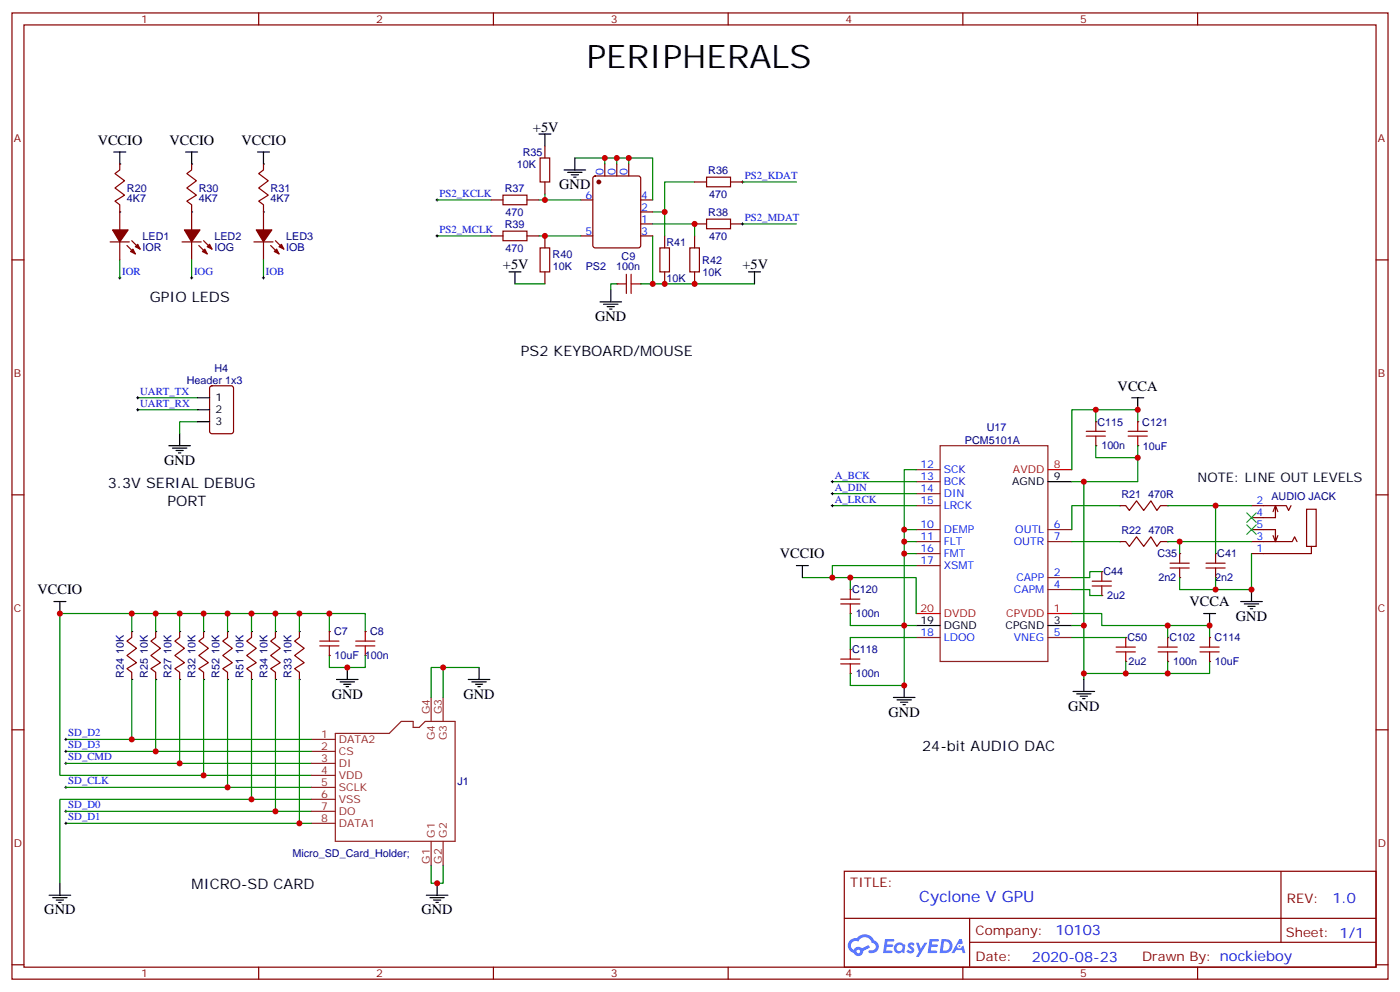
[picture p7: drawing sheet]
<svg xmlns="http://www.w3.org/2000/svg" width="412mm" height="292mm" viewBox="0 0 412 292" stroke-linecap="round" stroke-linejoin="round" font-family="sans-serif">
<g fill="none" stroke="#870000" stroke-width=".35">
<path d="M3.5 3.8h405.4v284.3h-405.4zM7.1 7.3h398.2v277.3h-398.2zM76.2 3.8v3.5M145.3 3.8v3.5M214.5 3.8v3.5M283.6 3.8v3.5M352.8 3.8v3.5M3.5 76.5h3.6M405.3 76.5h3.6M3.5 145.6h3.6M405.3 145.6h3.6M3.5 214.8h3.6"/>
<path d="M405.3 214.8h3.6M248.7 256.4h156.6v28.2h-156.6zM377.3 256.4v20.9M248.7 270.2h156.5M285.6 277.3h119.6M285.6 270.2v14.2M3.5 283.9h3.6M76.2 284.6v3.5M145.3 284.6v3.5M214.5 284.6v3.5M283.6 284.6v3.5M352.8 284.6v3.5"/>
<path d="M405.3 283.9h3.6"/>
</g>
<g fill="#5487ff">
<path d="M267.7 277.6a1.22 1.22 0 0 1 1.7 .2l-.4 .6a.47 .47 0 0 0-.3-.4 .47 .47 0 0 0-.5 .2l.1 .2a1.14 1.14 0 0 1 .8 1.8 1.14 1.14 0 0 1-1.9 0l-.2-.2 .5-.6 .7 .5a.29 .29 0 0 0 .3-.3 .29 .29 0 0 0-.2-.3 1.04 1.04 0 0 1-.6-1.7z"/>
<path d="M260.7 276.3h2.4l.3 .2-.2 .5-1.8 .1-.1 .8h1.5l.3 .4-.3 .4h-1.6l-.2 1.1h1.7l.2 .3-.2 .3-2.6 .1z"/>
<path d="M273.8 276.3h2.4l.3 .2-.1 .5-1.8 .1-.2 .8h1.6l.3 .4-.4 .4h-1.6l-.1 1.1h1.7l.2 .3-.2 .3-2.6 .1z"/>
<path d="M282.6 276.3h.7l.3 1.3-.6 .3a.69 .69 0 0 0-1 .3 .69 .69 0 0 0 .4 .9 .69 .69 0 0 0 .9-.6l.5-.2 .6 2.2h-.8l-.2-.9h-1.8l-.5 .9h-.8z"/>
<path d="M269.8 277.4h.8l.6 1.8 1.1-1.8h.9l-2.6 4.2h-.8l.9-1.5z"/>
<path d="M277.4 276.3l-.6 4.2h1.3a2.11 2.11 0 0 0 2.5-2.1 2.11 2.11 0 0 0-2.5-2.1zM278.1 277.1a1.39 1.39 0 0 1 1.7 1.4 1.39 1.39 0 0 1-1.8 1.3h-.3z"/>
<path d="M263.7 277.9a1.54 1.54 0 0 0-.1 2.2 1.54 1.54 0 0 0 2.2 .1l.6 .3 .3-2.3-.2-.3h-.4a1.49 1.49 0 0 0-2.4 0zM264 278.9a.94 .94 0 0 1 1.8 0 .94 .94 0 0 1-1.8 0z"/>
<path d="M250.4 276.7a2.18 2.18 0 0 0 1.1 3.7 1.44 1.44 0 0 0 1.6 .9 1.44 1.44 0 0 0 1.2-1.4l2-1.1-.5-.7-1.9 1a1.47 1.47 0 0 0-2.4 .4 1.39 1.39 0 0 1-.7-1.9 1.39 1.39 0 0 1 2-.5 2.12 2.12 0 0 1 2.2-1.3 2.12 2.12 0 0 1 1.9 1.7 1.14 1.14 0 0 1 1.1 1.4 1.14 1.14 0 0 1-1.7 .7 .43 .43 0 0 0-.5 .4 .43 .43 0 0 0 .4 .5 1.98 1.98 0 0 0 2.5-1.2 1.98 1.98 0 0 0-1.2-2.6 3.1 3.1 0 0 0-5.3-.6l-.9 .1zM252.3 280a.55 .55 0 0 1 1.1 0 .55 .55 0 0 1-1.1 0z"/>
<circle cx="282.6" cy="278.4" r=".26"/>
</g>
<g fill="none" stroke="#008700" stroke-width=".35">
<path d="M128.8 58.8h15.8M158.7 58.8h12.4M160.5 57.1v1.7M169.3 46.5h15.9v1.8M178.2 46.5v1.8M181.7 46.5v1.8M185.2 46.5h7.1v12.3M204.6 53.6h-8.8v8.8h-3.5M218.7 53.6h15.9M35.3 76.5v5.3M56.4 76.5v5.3M77.6 76.5v5.3"/>
<path d="M128.8 69.4h15.8M158.7 69.4h12.4M192.3 69.4v14.1h29.9M192.3 65.9h12.3v3.5M195.8 62.4v7M218.7 65.9h15.9M151.7 83.5h8.8M40.6 117.1h17.6M40.6 120.6h17.6M58.2 124.1h-5.3v3.5M38.8 200v17.6M45.9 200v21.1"/>
<path d="M52.9 200v24.6M60 200v28.2M67 200v31.7M74.1 200v35.2M81.1 200v38.8M88.2 200v42.3M107.6 185.8v-5.2h-90v47.6h74.1M130.5 196.4v8.8M141.1 196.4h-14.1v8.8M19.4 217.6h72.3M19.4 238.8h72.3M19.4 231.7h72.3"/>
<path d="M19.4 224.6h72.3M19.4 221.1h72.3M91.7 235.2h-74.1v24.7M19.4 242.3h72.3M127 254.6v5.3h3.5v-5.3"/>
</g>
<g fill="none" stroke="#000" stroke-width=".29">
<path d="M128.4 58.8h.7M128.8 58.5v.7M218.4 53.6h.7M218.7 53.2v.7M128.4 69.4h.7M128.8 69.1v.7M218.4 65.9h.7M218.7 65.5v.8M34.9 81.8h.7M35.3 81.4v.7M56.1 81.8h.7M56.4 81.4v.7"/>
<path d="M77.3 81.8h.7M77.6 81.4v.7M40.2 117.1h.7M40.6 116.7v.7M40.2 120.6h.7M40.6 120.2v.7M19 217.6h.8M19.4 217.2v.7M19 238.8h.8M19 224.6h.8M19 231.7h.8M19 221.1h.8"/>
<path d="M19.4 220.8v.7M19.4 224.3v.7M19.4 231.4v.7M19.4 238.4v.7M19 242.3h.8M19.4 241.9v.7"/>
</g>
<g fill="none" stroke="#000" stroke-width=".35">
<path d="M158.7 39.4h3.6M160.5 39.4v3.6M33.5 44.7h3.5M35.3 44.7v3.6M54.7 44.7h3.5M56.4 44.7v3.6M75.8 44.7h3.6M77.6 44.7v3.6M166.2 50h6.3M167.2 50.7h4.2M168.3 51.4h2.1M169 52.1h.7"/>
<path d="M169.3 46.5v3.5M149.9 80h3.6M151.7 80v3.5M220.5 80h3.5M222.2 80v3.5M58.2 117.1h3.5M49.7 131.2h6.4M50.8 131.9h4.2M51.9 132.6h2.1M52.6 133.3h.7M52.9 127.6v3.6M58.2 124.1h3.5"/>
<path d="M58.2 120.6h3.5M15.9 177h3.5M17.6 177v3.6M137.9 200h6.4M141.1 196.4v3.6M139 200.7h4.2M140.1 201.4h2.1M140.8 202.1h.7M17.6 259.9v3.6M128.8 259.9v3.6M14.5 263.5h6.3M15.5 264.2h4.3"/>
<path d="M16.6 264.9h2.1M17.3 265.6h.7M125.6 263.5h6.3M126.6 264.2h4.3M127.7 264.9h2.1M128.4 265.6h.7"/>
</g>
<g fill="#870000" stroke="#870000" stroke-width=".35">
<path d="M39.2 73.3l.7 1.4-1.4-.7z"/>
<path d="M39.9 72.6l.7-.7 .7 1.4z"/>
<path d="M33.2 67.7h4.5l-2.4 3.5z"/>
<path d="M60.3 73.3l.7 1.4-1.4-.7z"/>
<path d="M61 72.6l.7-.7 .7 1.4z"/>
<path d="M54.3 67.7h4.6l-2.5 3.5z"/>
<path d="M80.8 74l.7-.7 .7 1.4z"/>
<path d="M82.2 72.6l.7-.7 .7 1.4z"/>
<path d="M75.5 67.7h4.6l-2.5 3.5z"/>
<circle cx="176.4" cy="53.6" r=".53"/>
</g>
<g fill="none" stroke="#870000" stroke-width=".35">
<path d="M35.3 48.3v1.7l-1.4 1.1 2.8 2.1-2.8 2.1 2.8 2.1-2.8 1.8 1.4 1.1v7.4M56.4 48.3v1.7l-1.4 1.1 2.9 2.1-2.9 2.1 2.9 2.1-2.9 1.8 1.4 1.1v7.4M77.6 48.3v1.7l-1.4 1.1 2.8 2.1-2.8 2.1 2.8 2.1-2.8 1.8 1.4 1.1v7.4M144.6 58.8h3.6M148.2 57.4h7v2.9h-7zM155.2 58.8h3.5M159.1 46.5h2.8v7.1h-2.8zM160.5 43v3.5M160.5 53.6v3.5M171.1 58.8h3.5M174.9 52l.4-.2h12.7l.7 .4v20l-.4 .7-13 .1-.6-.5-.1-20zM178.2 48.3v3.5"/>
<path d="M181.7 48.3v3.5M185.2 48.3v3.5M188.7 58.8h3.6M204.6 53.6h3.5M208.1 52.1h7.1v2.9h-7.1zM215.2 53.6h3.5M32.5 71.2h5.6M35.3 71.2v5.3M37.4 72.2l2.5 2.5M38.8 70.8l2.5 2.5M53.6 71.2h5.7M56.4 71.2v5.3"/>
<path d="M58.6 72.2l2.4 2.5M60 70.8l2.4 2.5M74.8 71.2h5.6M77.6 71.2v5.3M79.7 72.2l2.5 2.5M81.1 70.8l2.5 2.5M144.6 69.4h3.6M148.2 68h7v2.8h-7zM155.2 69.4h3.5M159.1 73h2.8v7h-2.8zM160.5 69.4v3.6M171.1 69.4h3.5"/>
<path d="M188.7 65.9h3.6M188.7 62.4h3.6M188.7 69.4h3.6M194.4 73h2.8v7h-2.8zM195.8 69.4v3.6M203.2 73h2.8v7h-2.8zM204.6 65.9h3.5M204.6 69.4v3.6M208.1 64.5h7.1v2.8h-7.1zM215.2 65.9h3.5M160.5 80v3.5M195.8 80v3.5"/>
<path d="M204.6 80v3.5M62 113.7l.4-.2h5.7l.6 .5 .1 12.9-.5 .7h-5.9l-.6-.4-.1-13zM368.7 159.4h11.9l.8-1.4 .7 1.4M368.7 148.8h10.2l.7 1.4 .7-1.4M368.7 155.9h7v3.5l.7-1.8M375 157.6l.7 1.8M375.7 148.8l-.7 1.8M376.4 150.6l-.7-1.8v3.5h-7M384.9 149.9h2.8v10.9h-2.8zM386.3 160.8v2.1h-17.6M38.8 185.8v1.8l-1.4 1.1 2.8 2.1-2.8 2.1 2.8 2.1-2.8 1.8 1.4 1v2.2M45.9 185.8v1.8l-1.5 1.1 2.9 2.1-2.9 2.1 2.9 2.1-2.9 1.8 1.5 1v2.2"/>
<path d="M52.9 185.8v1.8l-1.4 1.1 2.8 2.1-2.8 2.1 2.8 2.1-2.8 1.8 1.4 1v2.2M60 185.8v1.8l-1.4 1.1 2.8 2.1-2.8 2.1 2.8 2.1-2.8 1.8 1.4 1v2.2M67 185.8v1.8l-1.4 1.1 2.8 2.1-2.8 2.1 2.8 2.1-2.8 1.8 1.4 1v2.2M74.1 185.8v1.8l-1.4 1.1 2.8 2.1-2.8 2.1 2.8 2.1-2.8 1.8 1.4 1v2.2M81.1 185.8v1.8l-1.4 1.1 2.8 2.1-2.8 2.1 2.8 2.1-2.8 1.8 1.4 1v2.2M88.2 185.8v1.8l-1.4 1.1 2.8 2.1-2.8 2.1 2.8 2.1-2.8 1.8 1.4 1v2.2"/>
</g>
<g fill="none" stroke="#8c2424" stroke-width=".35">
<path d="M91.7 217.6h7.1M98.8 215.8h15.9l3.5-3.5h3.5v1.8h1.8l1.7-1.8h8.9v35.3h-35.3zM127 205.2v7.1M130.5 205.2v7.1M91.7 221.1h7.1M91.7 224.6h7.1M91.7 228.2h7.1M91.7 231.7h7.1M91.7 235.2h7.1M91.7 238.8h7.1M91.7 242.3h7.1M127 247.6v7"/>
<path d="M130.5 247.6v7"/>
</g>
<path d="M367.2 150.9l2.9 2.8M367.2 154.4l2.9 2.9M370.1 150.9l-2.9 2.8M370.1 154.4l-2.9 2.9" fill="none" stroke="#3c3" stroke-width=".35"/>
<g fill="#000">
<circle cx="35.3" cy="48.3" r=".18"/>
<circle cx="56.4" cy="48.3" r=".18"/>
<circle cx="77.6" cy="48.3" r=".18"/>
<circle cx="35.3" cy="62.4" r=".18"/>
<circle cx="56.4" cy="62.4" r=".18"/>
<circle cx="77.6" cy="62.4" r=".18"/>
<circle cx="38.8" cy="185.8" r=".18"/>
<circle cx="38.8" cy="200" r=".18"/>
<circle cx="45.9" cy="185.8" r=".18"/>
<circle cx="45.9" cy="200" r=".18"/>
<circle cx="52.9" cy="185.8" r=".18"/>
<circle cx="52.9" cy="200" r=".18"/>
<circle cx="60" cy="185.8" r=".18"/>
<circle cx="60" cy="200" r=".18"/>
<circle cx="67" cy="185.8" r=".18"/>
<circle cx="67" cy="200" r=".18"/>
<circle cx="74.1" cy="185.8" r=".18"/>
<circle cx="74.1" cy="200" r=".18"/>
<circle cx="81.1" cy="185.8" r=".18"/>
<circle cx="81.1" cy="200" r=".18"/>
<circle cx="88.2" cy="185.8" r=".18"/>
<circle cx="88.2" cy="200" r=".18"/>
</g>
<path d="M107.6 190.1v2.8" fill="none" stroke="#a10000" stroke-width=".35"/>
<circle cx="107.6" cy="185.8" r=".18" fill="#870000"/>
<path d="M104.8 188.7h5.6M107.6 185.8v2.9" fill="none" stroke="#a10000" stroke-width=".35"/>
<circle cx="107.6" cy="192.9" r=".18" fill="#870000"/>
<path d="M94.2 190.1h5.6M104.8 190.1h5.6" fill="none" stroke="#a10000" stroke-width=".35"/>
<path d="M38.8 180.6v5.2M45.9 180.6v5.2M52.9 180.6v5.2M60 180.6v5.2M67 180.6v5.2M74.1 180.6v5.2M81.1 180.6v5.2M88.2 180.6v5.2M97 192.9v3.5h10.6v-3.5M97 180.6v5.2" fill="none" stroke="#008700" stroke-width=".35"/>
<path d="M99.1 200h6.4M102.3 196.4v3.6M100.2 200.7h4.2M101.2 201.4h2.2M102 202.1h.7" fill="none" stroke="#000" stroke-width=".35"/>
<circle cx="97" cy="192.9" r=".18" fill="#870000"/>
<path d="M94.2 188.7h5.6M97 185.8v2.9" fill="none" stroke="#a10000" stroke-width=".35"/>
<circle cx="97" cy="185.8" r=".18" fill="#870000"/>
<path d="M185.9 83.5h2.8M97 190.1v2.8" fill="none" stroke="#a10000" stroke-width=".35"/>
<circle cx="181.7" cy="83.5" r=".18" fill="#870000"/>
<path d="M181.7 83.5h2.8M184.5 80.7v5.7" fill="none" stroke="#a10000" stroke-width=".35"/>
<circle cx="188.7" cy="83.5" r=".18" fill="#870000"/>
<path d="M185.9 80.7v5.7M347.5 167.1v2.9" fill="none" stroke="#a10000" stroke-width=".35"/>
<g fill="none" stroke="#008700" stroke-width=".35">
<path d="M181.7 83.5h-1.8v1.8M188.7 83.5h3.6M269.9 138.2h-3.6v63.5h-15.8M266.3 159.4h3.6M266.3 155.9h3.6M315.7 141.7h3.6v58.3M315.7 159.4h14.1M329.8 148.8h-14.1v7.1M344 159.4h24.7M344 148.8h24.7M266.3 162.9h3.6M266.3 184.1h3.6"/>
<path d="M315.7 184.1h3.6"/>
</g>
<g fill="none" stroke="#000" stroke-width=".35">
<path d="M176.7 88.8h6.4M177.8 89.5h4.2M178.9 90.2h2.1M179.6 90.9h.7M179.9 85.3v3.5M308.7 141.7h7M365.5 177h6.3M366.5 177.7h4.3M367.6 178.4h2.1M368.3 179.1h.7M368.7 173.5v3.5M269.9 184.1h7"/>
<path d="M308.7 184.1h7M319.3 200v3.5M263.2 205.2h6.3M264.2 206h4.3M265.3 206.7h2.1M266 207.4h.7M266.3 201.7v3.5M316.1 203.5h6.3M317.1 204.2h4.3M318.2 204.9h2.1M318.9 205.6h.7"/>
</g>
<g fill="none" stroke="#8c2424" stroke-width=".35">
<path d="M269.9 138.2h7M276.9 131.2h31.8v63.5h-31.8zM269.9 155.9h7M269.9 159.4h7M269.9 141.7h7M269.9 145.3h7M269.9 148.8h7M308.7 155.9h7M308.7 159.4h7M269.9 162.9h7M269.9 166.4h7M308.7 170h7"/>
<path d="M308.7 173.5h7M269.9 187.6h7M308.7 187.6h7"/>
</g>
<path d="M308.7 138.2h7M269.9 180.6h7M308.7 180.6h7" fill="none" stroke="#f00" stroke-width=".35"/>
<g fill="#000">
<circle cx="329.8" cy="159.4" r=".18"/>
<circle cx="329.8" cy="148.8" r=".18"/>
<circle cx="344" cy="148.8" r=".18"/>
<circle cx="344" cy="159.4" r=".18"/>
</g>
<path d="M329.8 148.8h1.8l1.1 1.4 2.1-2.8 2.1 2.8 2.1-2.8 1.8 2.8 1-1.4h2.2M329.8 159.4h1.8l1.1 1.4 2.1-2.8 2.1 2.8 2.1-2.8 1.8 2.8 1-1.4h2.2" fill="none" stroke="#870000" stroke-width=".35"/>
<circle cx="347.5" cy="162.9" r=".18" fill="#870000"/>
<path d="M344.7 165.7h5.6M347.5 162.9v2.8" fill="none" stroke="#a10000" stroke-width=".35"/>
<circle cx="347.5" cy="170" r=".18" fill="#870000"/>
<path d="M344.7 167.1h5.6M358.1 167.1v2.9" fill="none" stroke="#a10000" stroke-width=".35"/>
<path d="M368.7 162.9v10.6h-21.2v-3.5" fill="none" stroke="#008700" stroke-width=".35"/>
<circle cx="358.1" cy="162.9" r=".18" fill="#870000"/>
<path d="M355.2 165.7h5.7M358.1 162.9v2.8" fill="none" stroke="#a10000" stroke-width=".35"/>
<circle cx="358.1" cy="170" r=".18" fill="#870000"/>
<path d="M324.6 172.4v2.9M355.2 167.1h5.7" fill="none" stroke="#a10000" stroke-width=".35"/>
<path d="M347.5 159.4v3.5M358.1 148.8v14.1M358.1 170v3.5" fill="none" stroke="#008700" stroke-width=".35"/>
<circle cx="324.6" cy="168.2" r=".18" fill="#870000"/>
<path d="M321.7 171h5.7M324.6 168.2v2.8" fill="none" stroke="#a10000" stroke-width=".35"/>
<circle cx="324.6" cy="175.3" r=".18" fill="#870000"/>
<path d="M321.7 172.4h5.7M331.6 191.8v2.9" fill="none" stroke="#a10000" stroke-width=".35"/>
<path d="M315.7 173.5h5.3v1.8h3.6M324.6 168.2h-3.6v1.8h-5.3" fill="none" stroke="#008700" stroke-width=".35"/>
<circle cx="331.6" cy="187.6" r=".18" fill="#870000"/>
<path d="M328.8 190.4h5.6M331.6 187.6v2.8" fill="none" stroke="#a10000" stroke-width=".35"/>
<circle cx="331.6" cy="194.7" r=".18" fill="#870000"/>
<path d="M328.8 191.8h5.6M344 191.8v2.9" fill="none" stroke="#a10000" stroke-width=".35"/>
<path d="M315.7 180.6h8.9v3.5h31.7v3.5M315.7 187.6h15.9M356.3 194.7v3.5h-37" fill="none" stroke="#008700" stroke-width=".35"/>
<path d="M354.5 180.6h3.6M356.3 180.6v3.5" fill="none" stroke="#000" stroke-width=".35"/>
<circle cx="344" cy="187.6" r=".18" fill="#870000"/>
<path d="M341.1 190.4h5.7M344 187.6v2.8" fill="none" stroke="#a10000" stroke-width=".35"/>
<circle cx="344" cy="194.7" r=".18" fill="#870000"/>
<path d="M322.8 128.3v2.9M341.1 191.8h5.7" fill="none" stroke="#a10000" stroke-width=".35"/>
<path d="M331.6 194.7v3.5M344 184.1v3.5M344 194.7v3.5" fill="none" stroke="#008700" stroke-width=".35"/>
<circle cx="322.8" cy="124.1" r=".18" fill="#870000"/>
<path d="M320 126.9h5.6M322.8 124.1v2.8" fill="none" stroke="#a10000" stroke-width=".35"/>
<circle cx="322.8" cy="131.2" r=".18" fill="#870000"/>
<path d="M320 128.3h5.6M250.5 195.4v2.8" fill="none" stroke="#a10000" stroke-width=".35"/>
<path d="M322.8 131.2v3.5h12.3v7h-15.8M322.8 120.6v3.5M335.1 124.1v-3.5h-19.4v17.6M250.5 187.6h19.4" fill="none" stroke="#008700" stroke-width=".35"/>
<path d="M333.4 117.1h3.5M335.1 117.1v3.5" fill="none" stroke="#000" stroke-width=".35"/>
<circle cx="250.5" cy="191.1" r=".18" fill="#870000"/>
<path d="M247.6 194h5.7M250.5 191.1v2.9" fill="none" stroke="#a10000" stroke-width=".35"/>
<circle cx="250.5" cy="198.2" r=".18" fill="#870000"/>
<path d="M250.5 177.7v2.9M247.6 195.4h5.7" fill="none" stroke="#a10000" stroke-width=".35"/>
<path d="M250.5 187.6v3.5M250.5 198.2v3.5" fill="none" stroke="#008700" stroke-width=".35"/>
<circle cx="250.5" cy="173.5" r=".18" fill="#870000"/>
<path d="M247.6 176.3h5.7M250.5 173.5v2.8" fill="none" stroke="#a10000" stroke-width=".35"/>
<circle cx="250.5" cy="180.6" r=".18" fill="#870000"/>
<path d="M332.3 126.9h5.7M247.6 177.7h5.7" fill="none" stroke="#a10000" stroke-width=".35"/>
<path d="M245.2 141.7h24.7M245.2 145.3h24.7M245.2 148.8h24.7M236.4 170h33.5v10.6M250.5 170v3.5M269.9 166.4h-24.7v3.6M250.5 180.6v3.5h15.8" fill="none" stroke="#008700" stroke-width=".35"/>
<path d="M234.6 166.4h3.5M236.4 166.4v3.6" fill="none" stroke="#000" stroke-width=".35"/>
<path d="M244.8 141.7h.7M244.8 145.3h.7M244.8 148.8h.7M245.2 141.4v.7M245.2 144.9v.7M245.2 148.4v.8" fill="none" stroke="#000" stroke-width=".29"/>
<circle cx="335.1" cy="124.1" r=".18" fill="#870000"/>
<path d="M332.3 128.3h5.7M335.1 128.3v2.9" fill="none" stroke="#a10000" stroke-width=".35"/>
<circle cx="335.1" cy="131.2" r=".18" fill="#870000"/>
<path d="M335.1 124.1v2.8M353.5 190.4h5.6" fill="none" stroke="#a10000" stroke-width=".35"/>
<path d="M335.1 131.2v3.5" fill="none" stroke="#008700" stroke-width=".35"/>
<circle cx="356.3" cy="187.6" r=".18" fill="#870000"/>
<path d="M353.5 191.8h5.6M356.3 191.8v2.9" fill="none" stroke="#a10000" stroke-width=".35"/>
<circle cx="356.3" cy="194.7" r=".18" fill="#870000"/>
<path d="M356.3 187.6v2.8" fill="none" stroke="#a10000" stroke-width=".35"/>
<g fill="#c00">
<circle cx="181.7" cy="46.5" r=".88"/>
<circle cx="178.2" cy="46.5" r=".88"/>
<circle cx="195.8" cy="62.4" r=".88"/>
<circle cx="204.6" cy="65.9" r=".88"/>
<circle cx="160.5" cy="58.8" r=".88"/>
<circle cx="160.5" cy="69.4" r=".88"/>
<circle cx="195.8" cy="83.5" r=".88"/>
<circle cx="204.6" cy="83.5" r=".88"/>
<circle cx="185.2" cy="46.5" r=".88"/>
<circle cx="128.8" cy="259.9" r=".88"/>
<circle cx="38.8" cy="217.6" r=".88"/>
<circle cx="45.9" cy="221.1" r=".88"/>
<circle cx="52.9" cy="224.6" r=".88"/>
<circle cx="60" cy="228.2" r=".88"/>
<circle cx="67" cy="231.7" r=".88"/>
<circle cx="74.1" cy="235.2" r=".88"/>
<circle cx="81.1" cy="238.8" r=".88"/>
<circle cx="88.2" cy="242.3" r=".88"/>
<circle cx="17.6" cy="180.6" r=".88"/>
<circle cx="97" cy="180.6" r=".88"/>
<circle cx="38.8" cy="180.6" r=".88"/>
<circle cx="45.9" cy="180.6" r=".88"/>
<circle cx="52.9" cy="180.6" r=".88"/>
<circle cx="60" cy="180.6" r=".88"/>
<circle cx="88.2" cy="180.6" r=".88"/>
<circle cx="81.1" cy="180.6" r=".88"/>
<circle cx="74.1" cy="180.6" r=".88"/>
<circle cx="67" cy="180.6" r=".88"/>
<circle cx="102.3" cy="196.4" r=".88"/>
<circle cx="130.5" cy="196.4" r=".88"/>
<circle cx="192.3" cy="83.5" r=".88"/>
<circle cx="266.3" cy="184.1" r=".88"/>
<circle cx="319.3" cy="184.1" r=".88"/>
<circle cx="266.3" cy="159.4" r=".88"/>
<circle cx="266.3" cy="162.9" r=".88"/>
<circle cx="266.3" cy="155.9" r=".88"/>
<circle cx="347.5" cy="159.4" r=".88"/>
<circle cx="358.1" cy="148.8" r=".88"/>
<circle cx="358.1" cy="173.5" r=".88"/>
<circle cx="368.7" cy="173.5" r=".88"/>
<circle cx="331.6" cy="198.2" r=".88"/>
<circle cx="344" cy="198.2" r=".88"/>
<circle cx="344" cy="184.1" r=".88"/>
<circle cx="319.3" cy="141.7" r=".88"/>
<circle cx="322.8" cy="120.6" r=".88"/>
<circle cx="319.3" cy="198.2" r=".88"/>
<circle cx="266.3" cy="201.7" r=".88"/>
<circle cx="250.5" cy="170" r=".88"/>
<circle cx="335.1" cy="120.6" r=".88"/>
<circle cx="335.1" cy="134.7" r=".88"/>
<circle cx="356.3" cy="184.1" r=".88"/>
<circle cx="245.2" cy="170" r=".88"/>
</g>
<text font-size="9.5" x="172.9" y="20">PERIPHERALS</text>
<text font-size="4.6" fill="#00f" x="270.8" y="265.4">Cyclone V GPU</text>
<g font-size="4.2">
<text x="157" y="38.7">+5V</text>
<text x="28.8" y="42.6">VCCIO</text>
<text x="49.9" y="42.6">VCCIO</text>
<text x="71.1" y="42.6">VCCIO</text>
<text x="164.7" y="55.7">GND</text>
<text x="148.2" y="79.3">+5V</text>
<text x="218.7" y="79.3">+5V</text>
<text x="44.1" y="88.8">GPIO LEDS</text>
<text x="175.3" y="94.5">GND</text>
<text x="153.5" y="104.7">PS2 KEYBOARD/MOUSE</text>
<text x="329.2" y="115">VCCA</text>
<text x="48.3" y="136.8">GND</text>
<text x="31.7" y="143.5">3.3V SERIAL DEBUG</text>
<text x="49.4" y="148.8">PORT</text>
<text x="229.7" y="164.3">VCCIO</text>
<text x="11.1" y="174.9">VCCIO</text>
<text x="350.4" y="178.5">VCCA</text>
<text x="364.1" y="182.7">GND</text>
<text x="97.7" y="205.6">GND</text>
<text x="136.5" y="205.6">GND</text>
<text x="314.7" y="209.1">GND</text>
<text x="261.8" y="210.9">GND</text>
<text x="271.6" y="221.1">24-bit AUDIO DAC</text>
<text x="56.4" y="261.7">MICRO-SD CARD</text>
<text x="13.1" y="269.1">GND</text>
<text x="124.2" y="269.1">GND</text>
</g>
<g font-size="4.2" fill="#00f">
<text x="392.5" y="265.7">1.0</text>
<text x="310.9" y="275.2">10103</text>
<text x="304" y="283">2020-08-23</text>
</g>
<text font-size="3.9" x="352.8" y="141.7">NOTE: LINE OUT LEVELS</text>
<g font-size="3.9" fill="#800">
<text x="250.5" y="261">TITLE:</text>
<text x="379.1" y="265.7">REV:</text>
<text x="287.4" y="275.2">Company:</text>
<text x="378.7" y="275.8">Sheet: 1/1</text>
<text x="287.4" y="282.9">Date:</text>
<text x="336.4" y="282.9">Drawn By: nockieboy</text>
</g>
<g font-size="3.2" fill="#800">
<text x="41.6" y="6.8">1</text>
<text x="110.8" y="6.8">2</text>
<text x="179.9" y="6.8">3</text>
<text x="249.1" y="6.8">4</text>
<text x="318.2" y="6.8">5</text>
<text x="4.1" y="41.9">A</text>
<text x="405.9" y="41.9">A</text>
<text x="4.1" y="111.1">B</text>
<text x="405.9" y="111.1">B</text>
<text x="4.1" y="180.2">C</text>
<text x="405.9" y="180.2">C</text>
<text x="4.1" y="249.3">D</text>
<text x="405.9" y="249.3">D</text>
<text x="41.6" y="287.6">1</text>
<text x="110.8" y="287.6">2</text>
<text x="179.9" y="287.6">3</text>
<text x="249.1" y="287.6">4</text>
<text x="318.2" y="287.6">5</text>
</g>
<g font-size="3.2" fill="#000080">
<text x="154" y="45.9">R35</text>
<text x="152.3" y="49.4">10K</text>
<text x="208.6" y="51.2">R36</text>
<text x="37.4" y="59.5">4K7</text>
<text x="37.4" y="56.4">R20</text>
<text x="58.6" y="59.5">4K7</text>
<text x="58.6" y="56.4">R30</text>
<text x="79.7" y="59.5">4K7</text>
<text x="79.7" y="56.4">R31</text>
<text x="148.7" y="56.5">R37</text>
<text x="208.9" y="58.2">470</text>
<text x="148.9" y="63.5">470</text>
<text x="208.6" y="63.5">R38</text>
<text x="42" y="70.6">LED1</text>
<text x="63.1" y="70.6">LED2</text>
<text x="84.3" y="70.6">LED3</text>
<text x="148.7" y="67">R39</text>
<text x="208.9" y="70.6">470</text>
<text x="42" y="73.8">IOR</text>
<text x="63.1" y="73.8">IOG</text>
<text x="84.3" y="73.8">IOB</text>
<text x="148.9" y="74.1">470</text>
<text x="162.8" y="75.9">R40</text>
<text x="183.1" y="76.5">C9</text>
<text x="196.3" y="72.3">R41</text>
<text x="206.9" y="77.6">R42</text>
<text x="162.9" y="79.4">10K</text>
<text x="172.5" y="79.4">PS2</text>
<text x="181.5" y="79.4">100n</text>
<text x="196.4" y="82.9">10K</text>
<text x="207" y="81.2">10K</text>
<text x="55" y="112.9">Header 1x3</text>
<text x="63.2" y="109.4">H4</text>
<text x="323.3" y="125.2">C115</text>
<text x="336.5" y="125.3">C121</text>
<text x="284.2" y="130.5">PCM5101A</text>
<text x="290.7" y="126.9">U17</text>
<text x="324.4" y="132.3">100n</text>
<text x="336.7" y="132.3">10uF</text>
<text x="330.4" y="146.5">R21</text>
<text x="338.3" y="146.5">470R</text>
<text x="374.5" y="147">AUDIO JACK</text>
<text x="330.4" y="157">R22</text>
<text x="338.3" y="157">470R</text>
<text x="340.9" y="164">C35</text>
<text x="358.6" y="164">C41</text>
<text x="325.1" y="169.3">C44</text>
<text x="341.2" y="171.1">2n2</text>
<text x="357.9" y="171.1">2n2</text>
<text x="251" y="174.6">C120</text>
<text x="326.2" y="176.4">2u2</text>
<text x="252.1" y="181.7">100n</text>
<text x="98.4" y="187">C7</text>
<text x="109" y="187">C8</text>
<text x="332.1" y="188.7">C50</text>
<text x="344.5" y="188.7">C102</text>
<text x="357.8" y="188.8">C114</text>
<text x="36.5" y="192.3" transform="rotate(-90 36.5 192.3)">10K</text>
<text x="43.5" y="192.3" transform="rotate(-90 43.5 192.3)">10K</text>
<text x="50.6" y="192.3" transform="rotate(-90 50.6 192.3)">10K</text>
<text x="57.6" y="192.3" transform="rotate(-90 57.6 192.3)">10K</text>
<text x="64.7" y="192.3" transform="rotate(-90 64.7 192.3)">10K</text>
<text x="71.7" y="192.3" transform="rotate(-90 71.7 192.3)">10K</text>
<text x="78.8" y="192.3" transform="rotate(-90 78.8 192.3)">10K</text>
<text x="85.8" y="192.3" transform="rotate(-90 85.8 192.3)">10K</text>
<text x="98.6" y="194">10uF 100n</text>
<text x="251" y="192.2">C118</text>
<text x="332.4" y="195.8">2u2</text>
<text x="345.6" y="195.8">100n</text>
<text x="357.8" y="195.8">10uF</text>
<text x="36.4" y="199.4" transform="rotate(-90 36.4 199.4)">R24</text>
<text x="43.5" y="199.4" transform="rotate(-90 43.5 199.4)">R25</text>
<text x="50.6" y="199.4" transform="rotate(-90 50.6 199.4)">R27</text>
<text x="57.6" y="199.4" transform="rotate(-90 57.6 199.4)">R32</text>
<text x="64.7" y="199.4" transform="rotate(-90 64.7 199.4)">R52</text>
<text x="71.7" y="199.4" transform="rotate(-90 71.7 199.4)">R51</text>
<text x="78.8" y="199.4" transform="rotate(-90 78.8 199.4)">R34</text>
<text x="85.8" y="199.4" transform="rotate(-90 85.8 199.4)">R33</text>
<text x="252.1" y="199.3">100n</text>
<text x="134.8" y="231">J1</text>
<text x="86.1" y="252.3">Micro_SD_Card_Holder;</text>
</g>
<g font-size="3.2" fill="#00f">
<text x="177.8" y="51.6" transform="rotate(-90 177.8 51.6)">0</text>
<text x="181.3" y="51.6" transform="rotate(-90 181.3 51.6)">0</text>
<text x="184.9" y="51.6" transform="rotate(-90 184.9 51.6)">0</text>
<text x="219.4" y="52.7">PS2_KDAT</text>
<text x="129.5" y="58">PS2_KCLK</text>
<text x="172.4" y="58.5">6</text>
<text x="188.9" y="58.5">4</text>
<text x="188.9" y="65.5">1</text>
<text x="188.9" y="62">2</text>
<text x="219.4" y="65">PS2_MDAT</text>
<text x="129.5" y="68.5">PS2_MCLK</text>
<text x="172.4" y="69.1">5</text>
<text x="188.9" y="69.1">3</text>
<text x="36" y="80.9">IOR</text>
<text x="57.1" y="80.9">IOG</text>
<text x="78.3" y="80.9">IOB</text>
<text x="41.3" y="119.7">UART_RX</text>
<text x="41.3" y="116.2">UART_TX</text>
<text x="271.1" y="137.9">12</text>
<text x="245.9" y="140.9">A_BCK</text>
<text x="271.1" y="141.4">13</text>
<text x="278" y="139.3">SCK</text>
<text x="278" y="142.8">BCK</text>
<text x="245.9" y="144.4">A_DIN</text>
<text x="245.9" y="147.9">A_LRCK</text>
<text x="271.1" y="144.9">14</text>
<text x="271.1" y="148.4">15</text>
<text x="278" y="146.3">DIN</text>
<text x="278" y="149.9">LRCK</text>
<text x="370.2" y="148.4">2</text>
<text x="271.1" y="155.5">10</text>
<text x="310.4" y="155.5">6</text>
<text x="370.2" y="155.5">5</text>
<text x="370.2" y="152">4</text>
<text x="271.1" y="159">11</text>
<text x="278" y="156.9">DEMP</text>
<text x="278" y="160.4">FLT</text>
<text x="298.6" y="160.4">OUTR</text>
<text x="299.1" y="156.9">OUTL</text>
<text x="310.4" y="159">7</text>
<text x="370.2" y="159">3</text>
<text x="271.1" y="162.6">16</text>
<text x="271.1" y="166.1">17</text>
<text x="278" y="164">FMT</text>
<text x="278" y="167.5">XSMT</text>
<text x="370.2" y="162.6">1</text>
<text x="299.4" y="171">CAPP</text>
<text x="310.4" y="169.6">2</text>
<text x="310.4" y="173.1">4</text>
<text x="298.7" y="174.6">CAPM</text>
<text x="271.1" y="187.3">18</text>
<text x="278" y="188.7">LDOO</text>
<text x="298.6" y="188.7">VNEG</text>
<text x="310.4" y="187.3">5</text>
<text x="20.1" y="220.2">SD_D3</text>
<text x="20.1" y="216.7">SD_D2</text>
<text x="20.1" y="223.8">SD_CMD</text>
<text x="20.1" y="230.8">SD_CLK</text>
<text x="20.1" y="237.9">SD_D0</text>
<text x="20.1" y="241.4">SD_D1</text>
</g>
<g font-size="3.2">
<text x="63.5" y="118.1">1</text>
<text x="63.5" y="125.2">3</text>
<text x="63.5" y="121.6">2</text>
<text x="298.2" y="142.8">AGND</text>
<text x="310.4" y="141.4">9</text>
<text x="271.1" y="183.7">19</text>
<text x="278" y="185.1">DGND</text>
<text x="296.2" y="185.1">CPGND</text>
<text x="310.4" y="183.7">3</text>
</g>
<g font-size="3.2" fill="#f00">
<text x="310.4" y="137.9">8</text>
<text x="298.4" y="139.3">AVDD</text>
<text x="271.1" y="180.2">20</text>
<text x="278" y="181.6">DVDD</text>
<text x="296.4" y="181.6">CPVDD</text>
<text x="310.4" y="180.2">1</text>
</g>
<g font-size="3.2" fill="#8d2323">
<text x="126.6" y="210.2" transform="rotate(-90 126.6 210.2)">G4</text>
<text x="130.2" y="210.2" transform="rotate(-90 130.2 210.2)">G3</text>
<text x="94.6" y="217.2">1</text>
<text x="94.6" y="220.8">2</text>
<text x="99.8" y="218.7">DATA2</text>
<text x="128.1" y="217.8" transform="rotate(-90 128.1 217.8)">G4</text>
<text x="131.6" y="217.8" transform="rotate(-90 131.6 217.8)">G3</text>
<text x="94.6" y="224.3">3</text>
<text x="94.6" y="227.8">4</text>
<text x="99.8" y="222.2">CS</text>
<text x="99.8" y="225.7">DI</text>
<text x="94.6" y="231.4">5</text>
<text x="99.8" y="229.2">VDD</text>
<text x="99.8" y="232.8">SCLK</text>
<text x="94.6" y="234.9">6</text>
<text x="94.6" y="238.4">7</text>
<text x="99.8" y="236.3">VSS</text>
<text x="99.8" y="239.8">DO</text>
<text x="94.6" y="241.9">8</text>
<text x="99.8" y="243.3">DATA1</text>
<text x="128.1" y="246.5" transform="rotate(-90 128.1 246.5)">G1</text>
<text x="131.6" y="246.5" transform="rotate(-90 131.6 246.5)">G2</text>
<text x="126.6" y="254.2" transform="rotate(-90 126.6 254.2)">G1</text>
<text x="130.2" y="254.2" transform="rotate(-90 130.2 254.2)">G2</text>
</g>
</svg>
